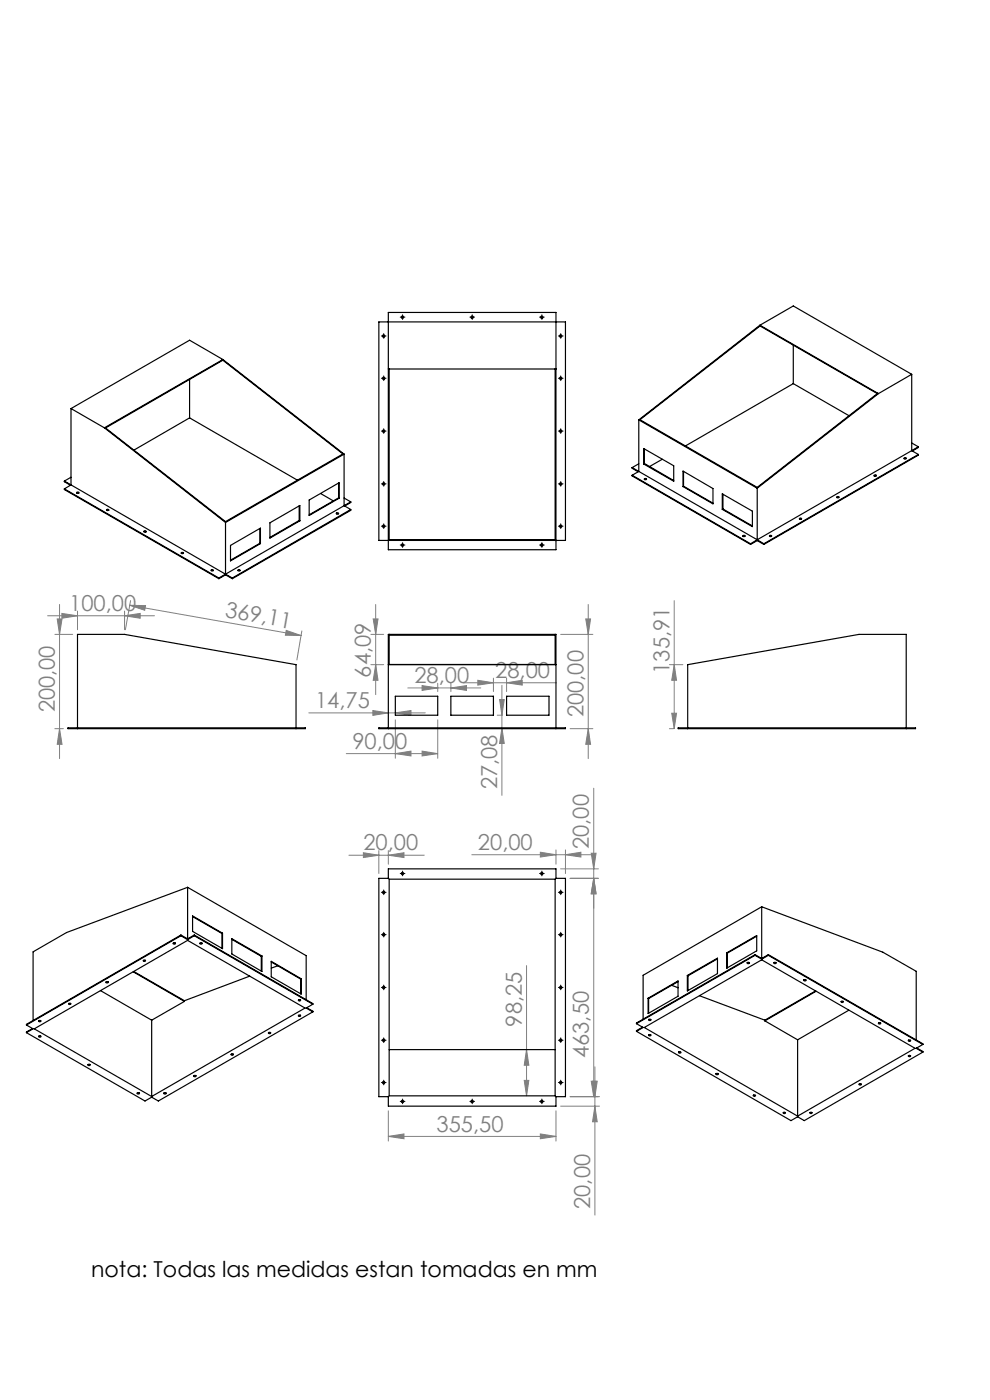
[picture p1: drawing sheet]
<svg xmlns="http://www.w3.org/2000/svg" width="210mm" height="297mm" viewBox="0 0 210 297" stroke-linecap="round" stroke-linejoin="round" font-family="sans-serif">
<g fill="none" stroke="#808080" stroke-width=".21">
<path d="M10.1 130.6h22.7M11.6 134.6h3.8M12.1 131.3h1.1l-.6 3.3zM12.6 128.2v32.7M13.1 130.1l3.3 .5-3.3 .6zM16.4 129.6v4M26.4 130.6l3.3-.5v1.1zM26.4 129.6v4M27.5 128.4l3.4 .1-.2 1zM27.5 128.4l36.4 6.4M27.7 127.4l-1.1 6.2M60.7 133.7l3.2 1.1h-3.4z"/>
<path d="M64 133.8l-1 6.2M78.7 134.6h2.7M79.2 131.3h1l-.5 3.3zM79.7 128.2v19.2M118.9 134.6h6.9M124.2 131.3h1.1l-.5 3.3zM124.8 128.2v32.7M143 127.4v27.2M11.6 154.6h1.8M12.6 154.6l.6 3.3h-1.1zM65.5 151.2h24.7M73.4 159.9h19.5"/>
<path d="M78.7 141h2.7M79.1 150.7l3.3 .5-3.3 .6zM79.7 141l.5 3.3h-1zM83.9 151.2l3.3-.5v1.1zM83.9 159.9l3.3-.6v1.1zM83.9 152.7v8.2M86.5 145.9h15.5M89.5 159.3l3.4 .6-3.4 .5zM89.5 145.4l3.4 .5-3.4 .6zM92.9 152.7v8.2M92.9 145v1.7M95.6 145.9l3.4-.5v1.1z"/>
<path d="M95.6 145v1.7M98.3 144.8h19.7M101.4 144.3l3.3 .5-3.3 .5zM104.7 143.9v2.8M105.5 151.7h1M106 148.4h1l-.5 3.3zM106.5 145.4v23.3M106.5 154.4l.5 3.3h-1zM107.5 144.8l3.3-.5v1zM107.5 143.9v2.8M120.9 154.6h4.9M124.8 154.6l.5 3.3h-1.1z"/>
<path d="M142 141h2.9M142 154.6h.9M142.5 151.3h1l-.5 3.3zM143 141l.5 3.3h-1zM125.9 167.2v65.5M74 181.4h16M77.1 180.9l3.3 .5-3.3 .5zM80.4 180.4v4.9M82.4 181.4l3.3-.5v1zM82.4 180.4v2.9M100.1 181.3h26.2M114.6 180.8l3.3 .5-3.3 .5z"/>
<path d="M117.9 180.3v3M118.9 184.3h8M119.9 181.3l3.3-.5v1zM119.9 180.3v5M120.9 186.3h6M125.4 181h1l-.5 3.3zM125.9 186.3l.5 3.3h-1zM111.7 204.9v27.6M82.4 235.7v6.4M111.2 229.2h1l-.5 3.3zM111.7 222.7l.5 3.3h-1zM117.9 235.7v6.4"/>
<path d="M118.9 234.7h8.3M120.9 232.7h6.3M125.4 229.4h1l-.5 3.3zM125.7 229.4h1l-.5 3.3zM126.2 234.7l.5 3.3h-1zM126.2 226.3v31.5M82.4 241.1l3.3-.5v1zM82.4 241.1h35.5M114.6 240.6l3.3 .5-3.3 .5z"/>
</g>
<g fill="none" stroke="#000" stroke-width=".21" stroke-dasharray="15.2 1.3 1.3 1.3">
<path d="M81.1 71.3h-.2M81.4 71v-.2M81.4 71.5v.3M81.4 80v-.3M81.6 71.3h.3M85.1 67.3h-.2M85.4 67v-.2M85.4 67.5v.3M85.6 67.3h.3M99.9 67.3h-.2M100.2 67v-.2M100.2 67.5v.3"/>
<path d="M100.4 67.3h.3M114.7 67.3h-.3M114.9 67v-.2M114.9 67.5v.3M115.2 67.3h.2M118.7 71.3h-.3M118.9 71v-.2M118.9 71.5v.3M118.9 80v-.3M119.2 71.3h.2M81.1 80.2h-.2M81.1 91.4h-.2"/>
<path d="M81.4 80.5v.2M81.4 91.2v-.3M81.4 91.7v.2M81.6 80.2h.3M81.6 91.4h.3M118.7 80.2h-.3M118.7 91.4h-.3M118.9 80.5v.2M118.9 91.2v-.3M118.9 91.7v.2M119.2 80.2h.2M119.2 91.4h.2"/>
<path d="M81.1 102.6h-.2M81.1 111.6h-.2M81.4 102.4v-.3M81.4 102.9v.2M81.4 111.4v-.3M81.4 111.9v.2M81.6 102.6h.3M81.6 111.6h.3M85.1 115.6h-.2M85.4 115.4v-.3M85.4 115.9v.2M85.6 115.6h.3"/>
<path d="M114.7 115.6h-.3M114.9 115.4v-.3M114.9 115.9v.2M115.2 115.6h.2M118.7 111.6h-.3M118.7 102.6h-.3M118.9 111.4v-.3M118.9 111.9v.2M118.9 102.4v-.3M118.9 102.9v.2M119.2 111.6h.2M119.2 102.6h.2"/>
<path d="M81.1 198.3h-.2M81.1 189.3h-.2M81.4 198v-.2M81.4 198.5v.3M81.4 189.1v-.3M81.4 189.6v.2M81.6 198.3h.3M81.6 189.3h.3M85.1 185.3h-.2M85.4 185.1v-.3M85.4 185.6v.2M85.6 185.3h.3"/>
<path d="M114.7 185.3h-.3M114.9 185.1v-.3M114.9 185.6v.2M115.2 185.3h.2M118.7 189.3h-.3M118.7 198.3h-.3M118.9 189.1v-.3M118.9 189.6v.2M118.9 198v-.2M118.9 198.5v.3M119.2 189.3h.2M119.2 198.3h.2"/>
<path d="M81.1 209.5h-.2M81.4 209.2v-.2M81.4 209.7v.3M81.6 209.5h.3M118.7 209.5h-.3M118.9 209.2v-.2M118.9 209.7v.3M119.2 209.5h.2M81.1 229.7h-.2M81.1 220.7h-.2M81.4 229.4v-.2M81.4 229.9v.3"/>
<path d="M81.4 220.4v-.2M81.4 220.9v.3M81.6 229.7h.3M81.6 220.7h.3M85.1 233.7h-.2M85.4 233.4v-.2M85.4 233.9v.3M85.6 233.7h.3M99.9 233.7h-.2M100.2 233.4v-.2M100.2 233.9v.3M100.4 233.7h.3"/>
<path d="M114.7 233.7h-.3M114.9 233.4v-.2M114.9 233.9v.3M115.2 233.7h.2M118.7 229.7h-.3M118.7 220.7h-.3M118.9 229.4v-.2M118.9 229.9v.3M118.9 220.4v-.2M118.9 220.9v.3M119.2 229.7h.2M119.2 220.7h.2"/>
</g>
<g fill="none" stroke="#000" stroke-width=".21">
<path d="M81.1 71.3h.5M81.4 71v.5M85.1 67.3h.5M85.4 67.1v.5M99.9 67.3h.5M100.2 67.1v.5M114.7 67.3h.5M114.9 67.1v.5M118.7 71.3h.5M118.9 71v.5M81.1 80.3h.5M81.1 91.5h.5"/>
<path d="M81.4 80v.5M81.4 91.2v.5M118.7 80.3h.5M118.7 91.5h.5M118.9 80v.5M118.9 91.2v.5M81.1 111.7h.5M81.1 102.7h.5M81.4 102.4v.5M81.4 111.4v.5M85.1 115.6h.5M85.4 115.4v.5"/>
<path d="M114.7 115.6h.5M114.9 115.4v.5M118.7 111.7h.5M118.7 102.7h.5M118.9 102.4v.5M118.9 111.4v.5M81.1 189.3h.5M81.1 198.3h.5M81.4 189.1v.5M81.4 198v.5M85.1 185.3h.5M85.4 185.1v.5"/>
<path d="M114.7 185.3h.5M114.9 185.1v.5M118.7 189.3h.5M118.7 198.3h.5M118.9 189.1v.5M118.9 198v.5M81.1 209.5h.5M81.4 209.2v.6M118.7 209.5h.5M118.9 209.2v.6M81.1 229.7h.5M81.1 220.7h.5"/>
<path d="M81.4 220.4v.5M81.4 229.4v.5M85.1 233.7h.5M85.4 233.4v.5M99.9 233.7h.5M100.2 233.4v.5M114.7 233.7h.5M114.9 233.4v.5M118.7 229.7h.5M118.7 220.7h.5M118.9 220.4v.5M118.9 229.4v.5"/>
</g>
<g fill="#808080">
<path d="M114.6 240.6l3.3 .5-3.3 .5zM82.4 241.1l3.3-.5v1z"/>
<path d="M89.5 145.4l3.4 .5-3.4 .6zM95.6 145.9l3.4-.5v1.1zM114.6 180.8l3.3 .5-3.3 .5zM119.9 181.3l3.3-.5v1zM77.1 180.9l3.3 .5-3.3 .5zM82.4 181.4l3.3-.5v1zM13.1 130.1l3.3 .5-3.3 .6zM26.4 130.6l3.3-.5v1.1z"/>
<path d="M83.9 151.2l3.3-.5v1.1zM79.1 150.7l3.3 .5-3.3 .6z"/>
<path d="M79.7 141l.5 3.3h-1zM79.2 131.3h1l-.5 3.3zM126.2 234.7l.5 3.3h-1zM125.7 229.4h1l-.5 3.3zM111.2 229.2h1l-.5 3.3zM111.7 222.7l.5 3.3h-1z"/>
<path d="M143 141l.5 3.3h-1zM142.5 151.3h1l-.5 3.3z"/>
<path d="M124.2 131.3h1.1l-.5 3.3zM124.8 154.6l.5 3.3h-1.1zM106 148.4h1l-.5 3.3zM106.5 154.4l.5 3.3h-1zM125.9 186.3l.5 3.3h-1zM125.4 229.4h1l-.5 3.3zM12.1 131.3h1.1l-.6 3.3zM12.6 154.6l.6 3.3h-1.1z"/>
<path d="M125.4 181h1l-.5 3.3zM125.9 186.3l.5 3.3h-1z"/>
<path d="M27.5 128.4l3.4 .1-.2 1zM60.7 133.7l3.2 1.1h-3.4z"/>
<path d="M101.4 144.3l3.3 .5-3.3 .5zM107.5 144.8l3.3-.5v1z"/>
<path d="M83.9 159.9l3.3-.6v1.1zM89.5 159.3l3.4 .6-3.4 .5z"/>
</g>
<g fill="none" stroke="#000" stroke-width=".25">
<path d="M47.2 76.3l25.5 20-24.9 14.4-25.5-20M47.2 76.3v.2l-24.8 14.3M47.2 76.3l-24.9 14.4M47.3 76.3h-.1M47.3 76.3l25.7 20M47.3 76.3l-7.1-4.1-25.1 14.5M80.4 68.3h39.5v46.3h-39.5zM82.4 66.3h35.5v50.3h-35.5zM82.4 78.3h35.5M82.5 78.3v36.2h35.3v-36.2M161.2 69l-25.7 20.1M161.2 69l.1 .1"/>
<path d="M161.2 69l7.1-4.1 25.1 14.5M161.3 69.1l-25.6 19.9 24.9 14.4 25.6-20M161.3 69.1v.1l24.8 14.3M161.3 69.1l24.9 14.3M168.3 73.2v8.2M193.4 79.4l-7.1 4.1M193.4 79.4v16.2M15.1 86.7v16.2M15.1 86.7l7.1 4.1M22.2 90.8l25.6 20M22.3 90.7l-.1 .1M40.2 80.5v8.1"/>
<path d="M40.2 88.6l22.9 13.3M40.2 88.6l-11.8 6.9M73 96.3l-25.2 14.5M73 96.3v11M134.1 99.2v.1l1.3 .8M134.1 99.2l1.4 .8M135.5 89.1l25.1 14.5M135.5 89.1v10.9M135.5 98.4l-1.4 .8M136.5 95.1l6.4 3.7v3.3l-6.4-3.7zM136.7 98.3l-.2 .1M136.7 98.3l6.2 3.6"/>
<path d="M136.7 95.2v3.1M140.5 97.4l-2.7 1.6M144.9 99.9l6.3 3.7v3.3l-6.3-3.7zM168.3 81.4l-22.9 13.2M168.3 81.4l11.8 6.8M186.2 83.4l.1 .1M186.3 83.5l-25.7 20.1M191.8 97.3h.4M193.4 95.6l-32.8 18.9M193.4 95.6l1.4 .8M193.4 94l1.4 .8M194.8 96.4l-32.8 19"/>
<path d="M194.8 94.8v.1l-1.3 .8M194.8 96.4v.2l-32.8 18.9M194.8 94.8l-1.4 .8M13.7 103.7l32.7 18.9M13.7 102.1v.1l1.3 .7M13.7 103.7v.2l32.7 18.9M13.7 102.1l1.4 .8M15.1 102.9l32.7 18.9M15.1 102.9l-1.4 .8M15.1 101.2l-1.4 .9M16.3 104.5l.3-.1 .2 .1-.3 .2zM16.3 104.6h.4"/>
<path d="M22.6 108.1l.2-.1 .3 .2-.3 .1zM22.6 108.3h.5M30.6 112.8h.4M38.5 117.4h.4M38.5 117.2l.4 .1-.4 .1zM47.8 110.8v11.2M48.9 115.7l6.3-3.7v3.3l-6.3 3.7zM55.1 115.2l.1 .1M55.1 115.2l-6.2 3.6M55.1 112.1v3.1M57.3 110.9l6.3-3.7v3.3l-6.3 3.7zM63.5 110.4l.1 .1"/>
<path d="M63.5 110.4l-6.2 3.6M63.5 107.3v3.1M65.6 106.1l6.3-3.7v3.3l-6.3 3.7zM68 104.7l2.7 1.6M71.3 108.9l.4-.1 .1 .2h-.4zM71.4 109h.4M71.8 105.6l-6.2 3.6M71.8 105.6l.1 .1M71.8 102.5v3.1M73 107.3l-25.2 14.5M73 107.3l1.4 .8M73 105.7l1.4 .8"/>
<path d="M74.4 108.1l-25.1 14.5M74.4 106.5v.1l-1.3 .7M74.4 108.1v.2l-25.1 14.5M74.4 106.5l-1.4 .8M134.1 100.8l25.1 14.6M134.1 100.8v.2l25.1 14.5M135.5 100l25.1 14.5M135.5 100l-1.4 .8M136.7 101.6l.2-.1 .3 .1-.4 .2zM136.7 101.7h.4M145 103.1l6.2 3.6M145 103.1l-.1 .1"/>
<path d="M145 100v3.1M153.2 104.8l6.4 3.6v3.3l-6.4-3.6zM153.4 108l-.2 .1M153.4 108l6.2 3.6M153.4 104.8v3.2M157.6 113.8h.4M157.6 113.6h.4v.2h-.3h-.1zM159.2 115.4v.1M160.6 103.6v11.1M160.6 114.5l1.4 .9M160.6 114.7l1.4 .8M160.6 114.5l-1.4 .9"/>
<path d="M160.6 114.7l-1.4 .8M162 115.4v.1M163.2 113.8h.5M163.3 113.6h.3l.1 .2h-.4zM169.5 110l.3-.1 .2 .1a.26 .26 0 0 1-.2 .2 .26 .26 0 0 1-.3-.2zM169.6 110.1h.4M177.5 105.4h.4a.23 .23 0 0 1-.2 .2 .23 .23 0 0 1-.2-.2zM177.5 105.5h.4M185.4 101h.4M185.5 100.8l.2-.1 .2 .3a.23 .23 0 0 1-.3 .1 .23 .23 0 0 1-.1-.3zM44.8 121.1h.4M44.8 120.9h.3l.2 .1-.3 .1-.2-.1z"/>
<path d="M46.4 122.6v.2M47.8 121.8l-1.4 .8M47.8 122l-1.4 .8M47.8 121.8l1.5 .8M47.8 122l1.5 .8M49.3 122.6v.2M50.4 120.9l.3-.1 .2 .2-.2 .1zM50.5 121.1h.4M82.5 134.6v6.4h35.3v-6.4M82.5 134.8h35.3M14.4 154.4h50.4v.2h-50.4zM16.4 154.6v-20h10l36.4 6.4v13.6"/>
<path d="M80.4 154.4h39.5v.2h-39.5zM82.4 154.6v-20h35.5v20M82.4 141h35.5M83.9 147.7h9v4h-9zM95.6 147.7h9.1v4h-9.1zM107.5 147.7h9v4h-9zM143.9 154.4h50.3v.2h-50.3zM145.9 154.6v-13.6l36.3-6.4h10v20M38.4 198.5l-32.8 18.9M38.4 198.5l1.4 .9M38.4 198.4l-32.8 18.9v.1M38.4 198.4v.1"/>
<path d="M38.4 198.4l1.4 .8 1.4-.8M39.8 188.2v11.2M39.8 188.2l-25.7 9.6-7.1 4.1v14.6M39.8 188.2l25.1 14.5v9.4M40.9 194.3l6.3 3.7v3.3l-6.3-3.7zM40.9 194.4l6.2 3.6M41.2 198.5l-1.4 .9M41.2 198.5l25.2 14.5M41.2 198.4v.1M41.2 198.4l25.2 14.5v.1M47.1 198v3.2M47.2 198h-.1"/>
<path d="M49.2 199.1l6.4 3.7v3.3l-6.4-3.7zM49.2 199.3l6.2 3.6M80.4 186.3h2v-2h35.5v2h2v46.4h-2v2h-35.5v-2h-2zM82.5 186.5h35.3v46h-35.3zM160.5 198.6l-6.2 3.6M161.6 192.4v11.1M161.6 192.4l-25.2 14.5v9.3M161.6 192.4l25.7 9.6 7 4.1v14.5M5.6 217.4l1.4 .9-1.4 .8M6.9 218.2l-1.3 .7v.2M7.3 218.3l32.5-18.8 24.9 14.4-32.5 18.7zM8.2 216.6l.2-.1 .3 .2-.3 .1z"/>
<path d="M8.2 216.6h.4M8.2 219.8h.4M14.6 212.9h.4M14.6 212.9l.3-.1 .1 .2a.22 .22 0 0 1-.2 .1 .22 .22 0 0 1-.2-.2zM21.3 210.1l10.9 6.3M22.5 208.3a.22 .22 0 0 1 .2-.1 .22 .22 0 0 1 .2 .3h-.3zM22.5 208.3h.4M28.3 206.2l10.8 6.2M28.4 206.1l10.7 6.2M30.4 203.8l.2-.1 .3 .2a.25 .25 0 0 1-.3 .1 .25 .25 0 0 1-.2-.2zM30.4 203.7h.4M32.2 216.4v16.2"/>
<path d="M36.7 200.1l.4-.1 .1 .2-.4 .1zM36.8 200.1h.4M39.1 212.3v.1M39.1 212.4l-6.9 4M42.4 200.1l.3-.1 .2 .2-.5 .1zM42.4 200.1h.5M53 207.1l-13.9 5.2M55.4 202.9v3.1M55.6 202.8l-.2 .1M56.9 219.1a.23 .23 0 0 1 .3-.1 .23 .23 0 0 1 .2 .2l-.3 .1zM57 219.1h.4M57.5 203.9l6.4 3.7v3.3l-6.4-3.7z"/>
<path d="M57.5 204.1l6.3 3.6M58.9 204.9l-1.4 .5M63.3 212.2l.3-.1 .2 .1-.3 .2zM63.3 215.4a.22 .22 0 0 1 .3-.1 .22 .22 0 0 1 .1 .3h-.3zM63.3 212.2h.4M63.3 215.4h.4M63.8 207.7v3.1M63.9 207.6l-.1 .1M65.1 213.8l1.3 .7v.2M66.4 214.7l-32.8 18.9-1.4-.8-1.4 .8-25.2-14.5M66.4 213l-1.5 .9 1.5 .8M135 218.8l32.8 18.9 1.4-.8 1.4 .8 25.2-14.5"/>
<path d="M135 217.2l1.4 .8-1.4 .8M136.3 217.9l-1.3 .7v.2M136.7 218l24.9-14.4 32.5 18.8-24.9 14.4zM137.5 211.8l6.3-3.7v3.2l-6.3 3.7zM137.5 211.8h.1M137.6 211.8v3.1M137.6 216.3a.21 .21 0 0 1 .3-.1 .21 .21 0 0 1 .1 .3h-.3zM137.6 219.6l.2-.1 .3 .2a.25 .25 0 0 1-.3 .1 .25 .25 0 0 1-.2-.2zM137.6 216.3h.4M137.6 219.5h.4M142.5 209l1.3 .5M143.8 208.2l-6.2 3.6"/>
<path d="M145.8 206.9l6.4-3.6v3.2l-6.4 3.7zM145.8 206.9l.1 .1M145.9 207v3.1M148.4 211.2l13.8 5.2M152.2 203.4l-6.3 3.6M154.2 202.1l6.3-3.6v3.2l-6.3 3.7zM154.2 202.1l.1 .1M154.3 202.2v3.1M158.5 204.2h.5M158.5 204.2h.5a.21 .21 0 0 1-.3 .2 .21 .21 0 0 1-.2-.2zM160.2 202.7l-25.2 14.5M160.2 202.7l1.4 .8"/>
<path d="M160.2 202.5v.2M160.2 202.5l1.4 .8 1.4-.8M160.2 202.5l-25.2 14.5v.2M162.2 216.4v.2M162.2 216.6l7 4M163 202.7l-1.4 .8M163 202.7l32.8 18.9M163 202.5l32.8 18.9v.2M163 202.5v.2M164.1 204.2a.23 .23 0 0 1 .3-.1 .23 .23 0 0 1 .2 .3h-.3zM164.2 204.2h.4M170.5 207.9h.5a.23 .23 0 0 1-.3 .2 .23 .23 0 0 1-.2-.2z"/>
<path d="M170.5 207.9h.5M173 210.2l-10.8 6.2M173.1 210.3l-10.9 6.3M178.4 212.5l.2-.1 .3 .1a.26 .26 0 0 1-.3 .2 .26 .26 0 0 1-.2-.2zM178.4 212.4h.5M180.1 214.3l-10.9 6.3M186.3 217h.5M186.4 217l.4 .1-.3 .1h-.2zM18.7 225.8h.4M29.1 231.9a.23 .23 0 0 1 .3-.1 .23 .23 0 0 1 .1 .3h-.3zM29.1 231.9h.5M34.8 231.9h.4"/>
<path d="M41.1 228.2h.5M49 223.7l.4-.1 .1 .2h-.4zM49 223.7h.1M49.1 223.7h.4M82.5 222.7h35.3M144 223.2h.4M144 223.2h.4v.1l-.3 .1-.2-.1zM151.9 227.8a.23 .23 0 0 1 .3-.1 .23 .23 0 0 1 .1 .3h-.3zM151.9 227.8h.4M159.8 232.4l.2-.1 .3 .2-.3 .1zM159.8 232.4h.4M166.2 236h.4"/>
<path d="M169.2 220.6v16.2M171.8 236h.4M171.8 236l.5 .1a.21 .21 0 0 1-.3 .1 .21 .21 0 0 1-.2-.2zM182.2 230l.3-.1 .2 .1a.26 .26 0 0 1-.2 .2 .26 .26 0 0 1-.3-.2zM182.2 230h.5M192.7 220.7h.4a.23 .23 0 0 1-.2 .2 .23 .23 0 0 1-.2-.2zM192.7 220.7h.4M192.7 223.9h.4M194.5 222.3l1.3 .8v.1M195.8 221.6l-1.5 .8 1.5 .8"/>
<circle cx="81.4" cy="71.3" r=".25"/>
<circle cx="85.4" cy="67.3" r=".24"/>
<circle cx="100.2" cy="67.3" r=".25"/>
<circle cx="114.9" cy="67.3" r=".25"/>
<circle cx="118.9" cy="71.3" r=".25"/>
<circle cx="81.4" cy="80.3" r=".24"/>
<circle cx="81.4" cy="91.5" r=".25"/>
<circle cx="118.9" cy="91.5" r=".25"/>
<circle cx="118.9" cy="80.3" r=".25"/>
<circle cx="192" cy="97.2" r=".2"/>
<circle cx="30.7" cy="112.8" r=".22"/>
<circle cx="81.4" cy="102.7" r=".25"/>
<circle cx="81.4" cy="111.7" r=".25"/>
<circle cx="85.4" cy="115.6" r=".25"/>
<circle cx="114.9" cy="115.6" r=".25"/>
<circle cx="118.9" cy="102.7" r=".25"/>
<circle cx="118.9" cy="111.6" r=".25"/>
<circle cx="81.4" cy="189.3" r=".24"/>
<circle cx="81.4" cy="198.3" r=".25"/>
<circle cx="85.4" cy="185.3" r=".25"/>
<circle cx="114.9" cy="185.3" r=".25"/>
<circle cx="118.9" cy="189.3" r=".25"/>
<circle cx="118.9" cy="198.3" r=".25"/>
<circle cx="8.4" cy="219.9" r=".22"/>
<circle cx="81.4" cy="209.5" r=".26"/>
<circle cx="118.9" cy="209.5" r=".26"/>
<circle cx="18.8" cy="225.9" r=".22"/>
<circle cx="35" cy="231.9" r=".22"/>
<circle cx="41.3" cy="228.2" r=".22"/>
<circle cx="81.4" cy="229.7" r=".25"/>
<circle cx="81.4" cy="220.7" r=".25"/>
<circle cx="85.4" cy="233.7" r=".25"/>
<circle cx="100.2" cy="233.7" r=".25"/>
<circle cx="114.9" cy="233.7" r=".25"/>
<circle cx="118.9" cy="229.7" r=".25"/>
<circle cx="118.9" cy="220.7" r=".25"/>
<circle cx="166.4" cy="236.1" r=".2"/>
<circle cx="192.9" cy="224" r=".2"/>
</g>
<g font-size="4.7" fill="#808080">
<text x="14.7" y="129.6">100,00</text>
<text x="47.6" y="130.9" transform="rotate(10 47.6 130.9)">369,11</text>
<text x="78.7" y="143.8" transform="rotate(-90 78.7 143.8)">64,09</text>
<text x="105.1" y="143.8">28,00</text>
<text x="142" y="142.9" transform="rotate(-90 142 142.9)">135,91</text>
<text x="87.9" y="144.9">28,00</text>
<text x="11.6" y="151.1" transform="rotate(-90 11.6 151.1)">200,00</text>
<text x="66.8" y="150.2">14,75</text>
<text x="123.8" y="152.2" transform="rotate(-90 123.8 152.2)">200,00</text>
<text x="74.8" y="158.8">90,00</text>
<text x="105.5" y="167.4" transform="rotate(-90 105.5 167.4)">27,08</text>
<text x="77.1" y="180.4">20,00</text>
<text x="101.4" y="180.3">20,00</text>
<text x="124.9" y="180.1" transform="rotate(-90 124.9 180.1)">20,00</text>
<text x="110.7" y="217.8" transform="rotate(-90 110.7 217.8)">98,25</text>
<text x="124.9" y="224.5" transform="rotate(-90 124.9 224.5)">463,50</text>
<text x="92.6" y="240">355,50</text>
<text x="125.2" y="256.5" transform="rotate(-90 125.2 256.5)">20,00</text>
</g>
<text font-size="4.7" x="19.3" y="270.8">nota: Todas las medidas estan tomadas en mm</text>
</svg>
